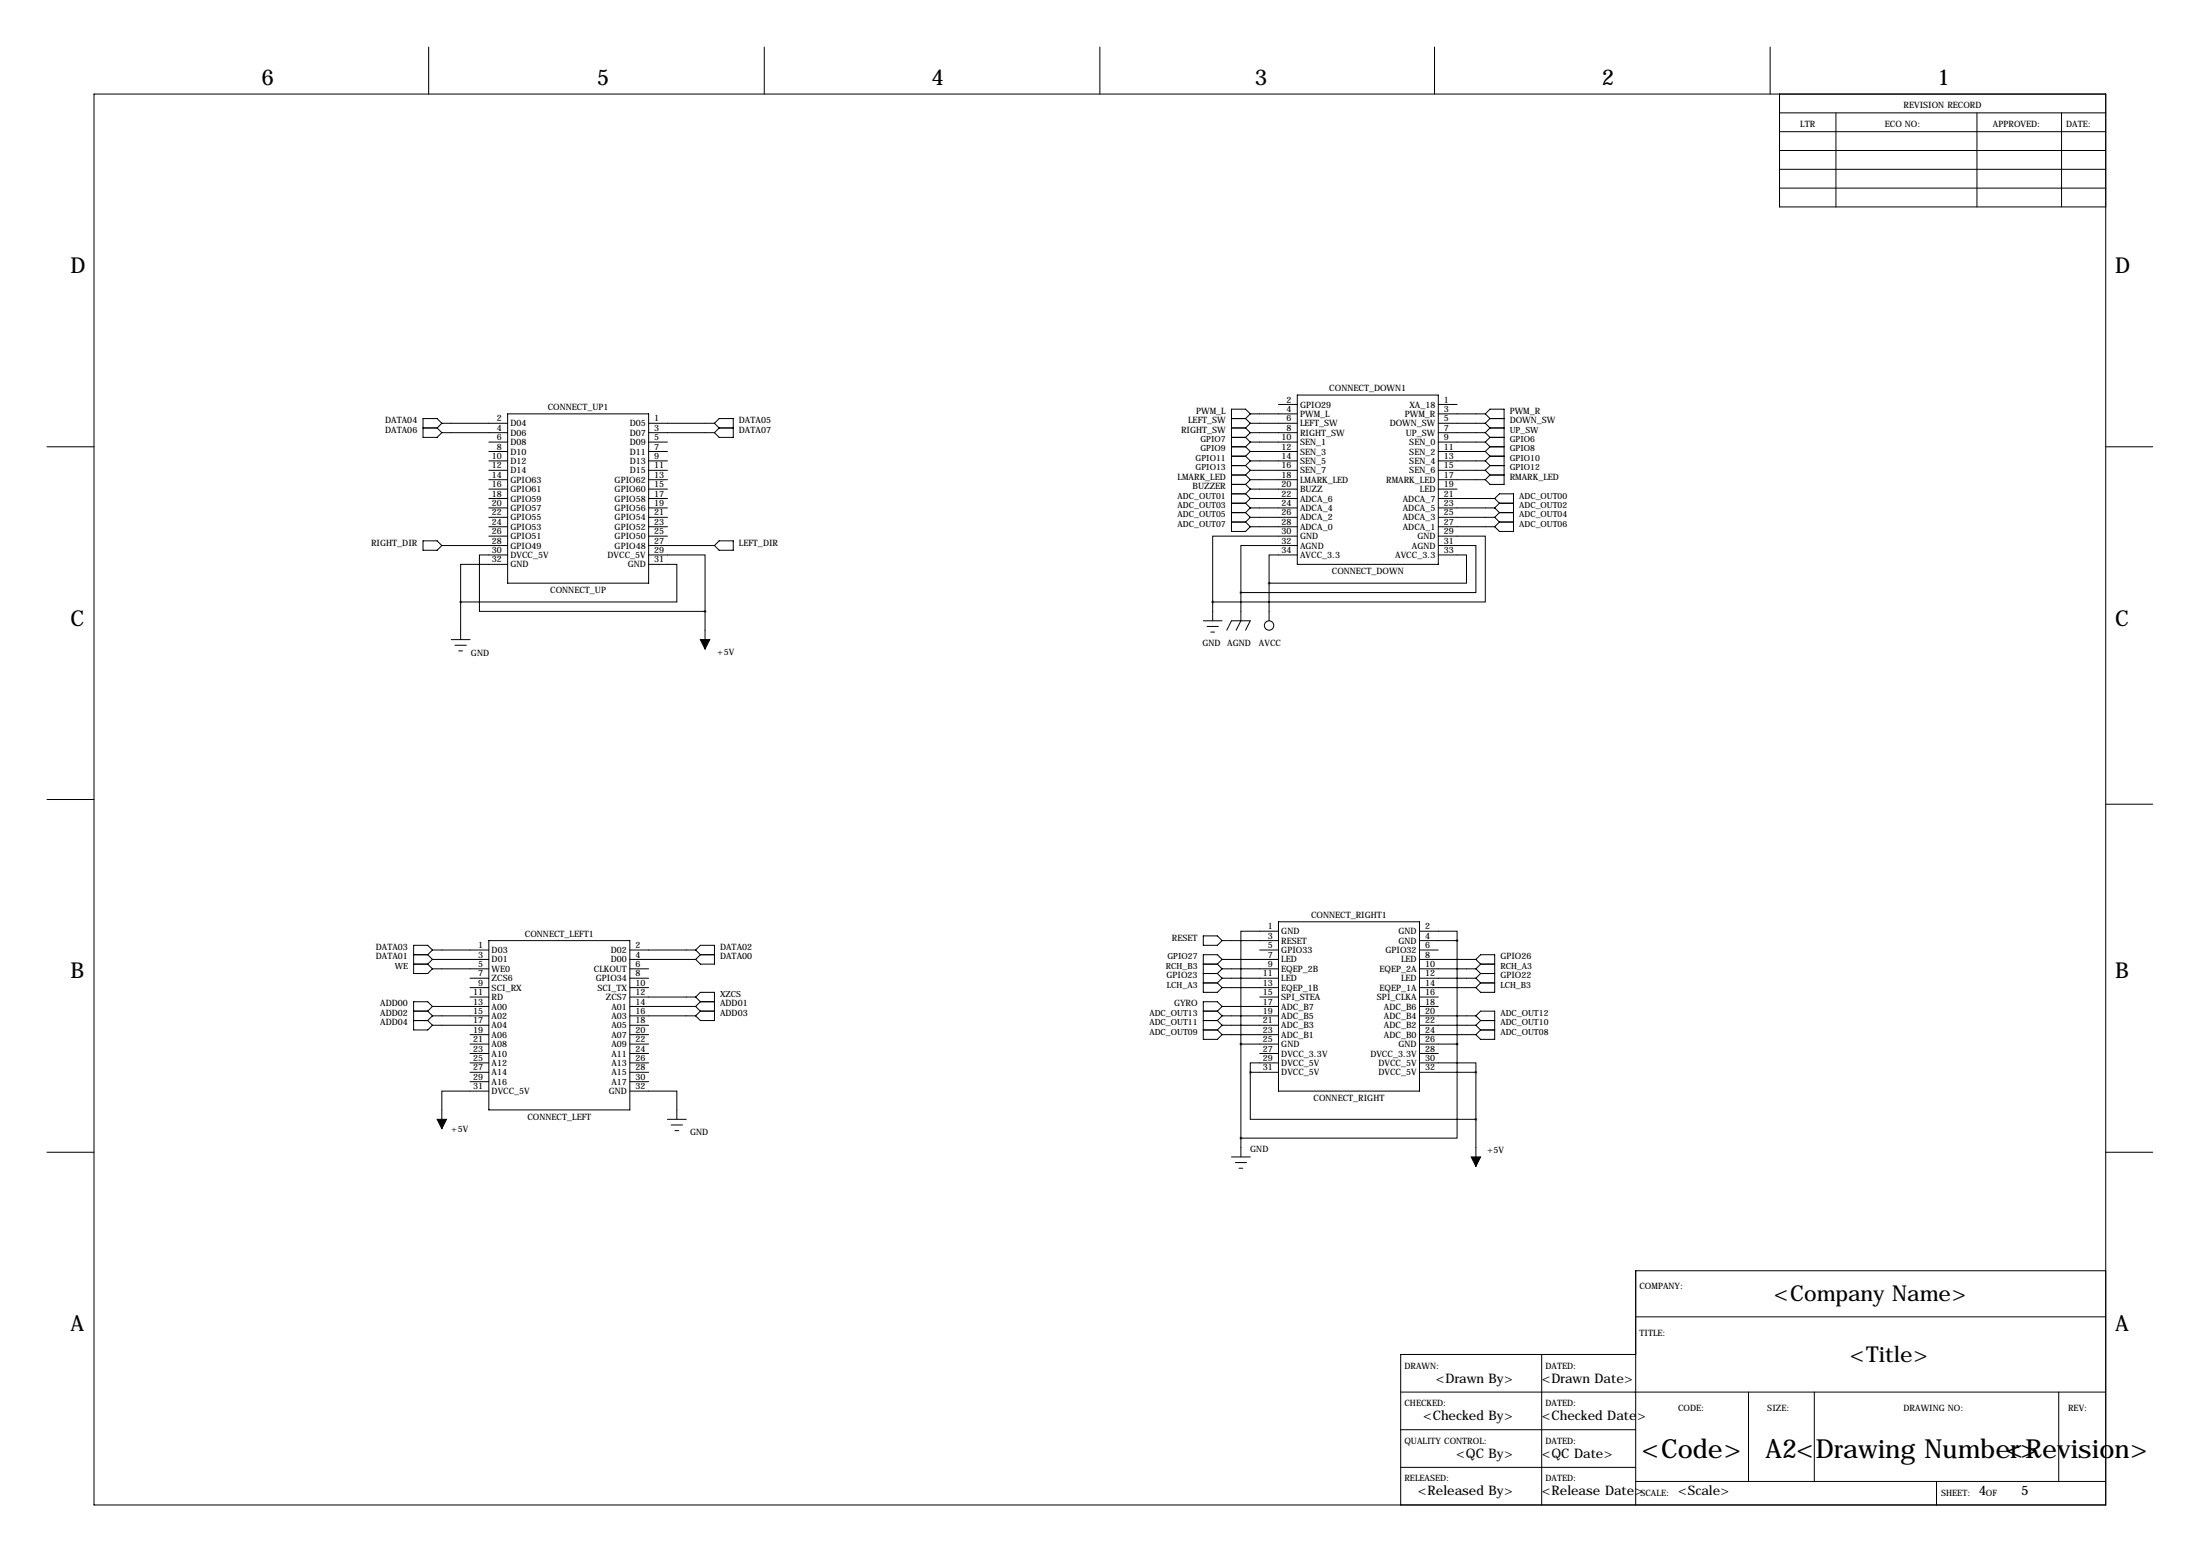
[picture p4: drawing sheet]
<svg xmlns="http://www.w3.org/2000/svg" width="594mm" height="419mm" viewBox="0 0 594 419" stroke-linecap="round" stroke-linejoin="round" font-family="sans-serif">
<g fill="none" stroke="#000" stroke-width=".27">
<path d="M115.8 12.7v12.7M206.5 12.7v12.7M297.2 12.7v12.7M387.6 12.7v12.7M478.3 12.7v12.7M25.4 25.4h543.6v381h-543.6zM480.8 25.4v30.5h88.2M480.8 30.5h88.2M480.8 35.6h88.2M496.1 30.5v25.4M534.2 30.5v25.4M557 30.5v25.4"/>
<path d="M480.8 40.6h88.2M480.8 45.7h88.2M480.8 50.8h88.2M114.3 115.6h3.8M118.1 115.6l1.3 1.2M119.4 114.3h17.8M119.4 116.8h17.8M119.4 114.3l-1.3-1.3h-3.8v5.1h3.8l1.3-1.3M119.4 114.3l-1.3 1.3M132.1 119.4h5.1M137.2 111.8h38.1v45.7h-38.1zM175.3 114.3h17.7"/>
<path d="M175.3 116.8h17.7M175.3 119.4h5M193 114.3l1.3-1.3h3.8v5.1h-3.8l-1.3-1.3M193 114.3l1.3 1.3M194.3 115.6h3.8M194.3 115.6l-1.3 1.2M332.7 118.1h3.8M332.7 115.6h3.8M332.7 113h3.8M336.5 118.1l1.3 1.3M336.5 115.6l1.3 1.2M336.5 113l1.3 1.3"/>
<path d="M337.8 111.8h12.7M337.8 114.3h12.7M337.8 116.8h12.7M337.8 119.4h12.7M337.8 119.4l-1.3 1.2M337.8 111.8l-1.3-1.3h-3.8v33h3.8l1.3-1.3M337.8 116.8l-1.3 1.3M337.8 114.3l-1.3 1.3M337.8 111.8l-1.3 1.2M345.4 109.2h5.1M350.5 106.7h38.1v45.7h-38.1zM388.6 109.2h5.1"/>
<path d="M388.6 111.8h12.7M388.6 114.3h12.7M388.6 116.8h12.7M388.6 119.4h12.7M401.3 111.8l1.3-1.3h3.8v20.3h-3.8l-1.3-1.3M401.3 119.4l1.3 1.2M401.3 116.8l1.3 1.3M401.3 114.3l1.3 1.3M401.3 111.8l1.3 1.2M402.6 118.1h3.8M402.6 118.1l-1.3 1.3M402.6 115.6h3.8"/>
<path d="M402.6 113h3.8M402.6 115.6l-1.3 1.2M402.6 113l-1.3 1.3M12.7 120.6h12.7M132.1 121.9h5.1M132.1 124.5h5.1M132.1 127h5.1M132.1 129.5h5.1M132.1 132.1h5.1M132.1 134.6h5.1M132.1 137.2h5.1M132.1 139.7h5.1"/>
<path d="M175.3 121.9h5M175.3 124.5h5M175.3 127h5M175.3 129.5h5M175.3 132.1h5M175.3 134.6h5M175.3 137.2h5M175.3 139.7h5M332.7 120.6h3.8M332.7 123.2h3.8M332.7 125.7h3.8M332.7 128.3h3.8"/>
<path d="M332.7 138.4h3.8M332.7 135.9h3.8M332.7 133.3h3.8M332.7 130.8h3.8M336.5 120.6l1.3 1.3M336.5 123.2l1.3 1.3M336.5 125.7l1.3 1.3M336.5 138.4l1.3 1.3M336.5 135.9l1.3 1.3M336.5 133.3l1.3 1.3M336.5 130.8l1.3 1.3M336.5 128.3l1.3 1.2"/>
<path d="M337.8 121.9h12.7M337.8 124.5h12.7M337.8 127h12.7M337.8 129.5h12.7M337.8 132.1h12.7M337.8 134.6h12.7M337.8 137.2h12.7M337.8 139.7h12.7M337.8 121.9l-1.3 1.3M337.8 124.5l-1.3 1.2M337.8 127l-1.3 1.3M337.8 139.7l-1.3 1.3"/>
<path d="M337.8 137.2l-1.3 1.2M337.8 134.6l-1.3 1.3M337.8 132.1l-1.3 1.2M337.8 129.5l-1.3 1.3M388.6 121.9h12.7M388.6 124.5h12.7M388.6 127h12.7M388.6 129.5h12.7M388.6 132.1h5.1M388.6 134.6h15.3M388.6 137.2h15.3M388.6 139.7h15.3"/>
<path d="M401.3 121.9l1.3 1.3M401.3 124.5l1.3 1.2M401.3 127l1.3 1.3M402.6 120.6h3.8M402.6 123.2h3.8M402.6 125.7h3.8M402.6 128.3h3.8M402.6 120.6l-1.3 1.3M402.6 123.2l-1.3 1.3M402.6 125.7l-1.3 1.3M402.6 128.3l-1.3 1.2M403.9 134.6l1.2-1.3h3.8v10.2h-3.8l-1.2-1.3"/>
<path d="M403.9 139.7l1.2 1.3M403.9 137.2l1.2 1.2M403.9 134.6l1.2 1.3M405.1 138.4h3.8M405.1 135.9h3.8M405.1 138.4l-1.2 1.3M405.1 135.9l-1.2 1.3M569 120.6h12.7M114.3 146.1h3.8l1.3 1.2-1.3 1.3h-3.8zM119.4 147.3h17.8M132.1 142.2h5.1M132.1 144.8h5.1"/>
<path d="M137.2 152.4h-12.7v10.2M137.2 149.9h-7.7v15.2h61M175.3 152.4h7.6v10.2h-58.4M175.3 149.9h15.2v15.2M175.3 142.2h5M175.3 144.8h5M175.3 147.3h17.7M193 147.3l1.3-1.2h3.8v2.5h-3.8zM332.7 141h3.8M336.5 141l1.3 1.2M337.8 142.2h12.7M342.9 157.5v10.1"/>
<path d="M350.5 144.8h-22.8v17.8M350.5 147.3h-15.2v12.7M350.5 149.9h-7.6v7.6M388.6 149.9h7.6v7.6h-53.3M388.6 147.3h10.2v12.7h-63.5M388.6 144.8h12.7v17.8h-73.6M388.6 142.2h15.3M405.1 141h3.8M405.1 141l-1.2 1.2M121.9 172.7h5.1M122.9 174.2h3.1M124 175.8h1"/>
<path d="M124.5 162.6v10.1M190.5 165.1v10.2M325.1 167.6h5.1M326.1 169.2h3.1M327.2 170.7h1M327.7 162.6v5M331.5 170.2l1.2-2.6h5.1l-1.3 2.6M335.3 160v7.6l-1.3 2.6M12.7 215.9h12.7M569 217.2h12.7M111.8 257.8h3.8M115.6 257.8l1.2 1.3"/>
<path d="M116.8 256.5h15.3M116.8 259.1h15.3M116.8 256.5l-1.2-1.2h-3.8v7.6h3.8l1.2-1.3M116.8 259.1l-1.2 1.3M116.8 256.5l-1.2 1.3M132.1 254h38.1v45.7h-38.1zM170.2 256.5h17.8M170.2 259.1h17.8M188 256.5l1.2-1.2h3.8v5.1h-3.8l-1.2-1.3M188 256.5l1.2 1.3M189.2 257.8h3.8M189.2 257.8l-1.2 1.3"/>
<path d="M325.1 252.7h3.8l1.3 1.3-1.3 1.3h-3.8zM330.2 254h15.2M330.2 259.1h15.2M330.2 259.1l-1.3-1.3h-3.8v10.2h3.8l1.3-1.3M330.2 259.1l-1.3 1.3M340.4 256.5h5M345.4 251.5h-10.1v30.4M345.4 248.9h38.1v45.7h-38.1zM383.5 251.5h10.2v2.5M383.5 254h10.2M383.5 256.5h5.1M383.5 259.1h15.3"/>
<path d="M393.7 254v27.9M398.8 259.1l1.2-1.3h3.9v10.2h-3.9l-1.2-1.3M398.8 259.1l1.2 1.3M111.8 260.4h3.8M111.8 275.6h3.8M111.8 273h3.8M115.6 260.4l1.2 1.2M115.6 273l1.2 1.3M115.6 275.6l1.2 1.3M116.8 261.6h15.3M116.8 271.8h15.3M116.8 274.3h15.3"/>
<path d="M116.8 276.9h15.3M116.8 271.8l-1.2-1.3h-3.8v7.6h3.8l1.2-1.2M116.8 271.8l-1.2 1.2M116.8 274.3l-1.2 1.3M127 264.2h5.1M127 266.7h5.1M127 269.2h5.1M127 279.4h5.1M170.2 261.6h5.1M170.2 264.2h5.1M170.2 266.7h5.1M170.2 269.2h17.8"/>
<path d="M170.2 271.8h17.8M170.2 274.3h17.8M170.2 276.9h5.1M170.2 279.4h5.1M188 269.2l1.2-1.2h3.8v7.6h-3.8l-1.2-1.3M188 269.2l1.2 1.3M188 271.8l1.2 1.2M189.2 273h3.8M189.2 270.5h3.8M189.2 270.5l-1.2 1.3M189.2 273l-1.2 1.3M325.1 262.9h3.8"/>
<path d="M325.1 260.4h3.8M325.1 265.4h3.8M325.1 278.1h3.8M325.1 275.6h3.8M325.1 273h3.8M328.9 260.4l1.3 1.2M328.9 265.4l1.3 1.3M328.9 262.9l1.3 1.3M328.9 278.1l1.3 1.3M328.9 275.6l1.3 1.3M328.9 273l1.3 1.3M330.2 261.6h15.2"/>
<path d="M330.2 264.2h15.2M330.2 266.7h15.2M330.2 271.8h15.2M330.2 274.3h15.2M330.2 276.9h15.2M330.2 279.4h15.2M330.2 261.6l-1.3 1.3M330.2 271.8l-1.3-1.3h-3.8v10.2h3.8l1.3-1.3M330.2 264.2l-1.3 1.2M330.2 276.9l-1.3 1.2M330.2 274.3l-1.3 1.3M330.2 271.8l-1.3 1.2"/>
<path d="M340.4 269.2h5M383.5 261.6h15.3M383.5 264.2h15.3M383.5 266.7h15.3M383.5 269.2h5.1M383.5 271.8h5.1M383.5 274.3h15.3M383.5 276.9h15.3M383.5 279.4h15.3M398.8 261.6l1.2 1.3M398.8 274.3l1.2-1.3h3.9v7.7h-3.9l-1.2-1.3M398.8 264.2l1.2 1.2"/>
<path d="M398.8 276.9l1.2 1.2M398.8 274.3l1.2 1.3M400 262.9h3.9M400 260.4h3.9M400 265.4h3.9M400 260.4l-1.2 1.2M400 265.4l-1.2 1.3M400 262.9l-1.2 1.3M400 278.1h3.9M400 278.1l-1.2 1.3M400 275.6h3.9M400 275.6l-1.2 1.3"/>
<path d="M127 281.9h5.1M127 284.5h5.1M127 287h5.1M127 289.6h5.1M127 292.1h5.1M132.1 294.6h-12.7v10.2M170.2 294.6h12.7v7.7M170.2 281.9h5.1M170.2 284.5h5.1M170.2 287h5.1M170.2 289.6h5.1M170.2 292.1h5.1"/>
<path d="M335.3 281.9h10.1M335.3 281.9v30.5M337.8 289.6v12.7h61M337.8 289.6h7.6M340.4 284.5h5M345.4 287h-7.6v2.6M383.5 287h15.3v2.6M383.5 281.9h10.2M383.5 284.5h5.1M383.5 289.6h15.3M393.7 281.9v25.4h-58.4M398.8 289.6v25.4"/>
<path d="M12.7 311.1h12.7M180.3 302.3h5.1M181.4 303.8h3M182.4 305.3h1M332.7 312.4h5.1M333.8 313.9h3M334.8 315.5h1M569 311.1h12.7M442 355.6h127M569 343.2h-127v63.2M378.5 375.9h190.5M416.6 365.8v40.6"/>
<path d="M442 365.8h-63.5v40.6M472.4 375.9v24.1M490.2 375.9v24.1M556.3 375.9v24.1M378.5 386.1h63.5M378.5 396.2h63.5M442 400h127M523.2 400v6.4"/>
<circle cx="342.9" cy="168.9" r="1.27"/>
</g>
<path d="M189.2 172.7h2.6l-1.3 2.6zM118.1 302.3h2.5l-1.2 2.5zM397.5 312.4h2.5l-1.2 2.6z" fill="#000" stroke="#000" stroke-width=".27"/>
<path d="M327.6 162.6a.05 .05 0 0 0 .1 0 .05 .05 0 0 0-.1 0zM124.4 162.6a.05 .05 0 0 0 .1 0 .05 .05 0 0 0-.1 0z" fill="#000" stroke="#000" stroke-width=".63"/>
<g font-size="7.1">
<text x="443.5" y="393.7">&lt;Code&gt;</text>
<text x="477.1" y="393.7">A2&lt;Drawing Number&gt;</text>
<text x="542" y="393.7">&lt;Revision&gt;</text>
</g>
<g font-size="5.9">
<text x="70.6" y="22.9">6</text>
<text x="161.3" y="22.9">5</text>
<text x="251.7" y="22.9">4</text>
<text x="339.1" y="22.9">3</text>
<text x="432.8" y="22.9">2</text>
<text x="523.5" y="22.9">1</text>
<text x="19" y="73.7">D</text>
<text x="571.5" y="73.7">D</text>
<text x="19" y="168.9">C</text>
<text x="571.5" y="168.9">C</text>
<text x="19" y="264.2">B</text>
<text x="571.5" y="264.2">B</text>
<text x="479.3" y="351.3">&lt;Company Name&gt;</text>
<text x="19" y="359.4">A</text>
<text x="571.5" y="359.4">A</text>
<text x="499.8" y="367.8">&lt;Title&gt;</text>
</g>
<g font-size="3.6">
<text x="387.9" y="373.4">&lt;Drawn By&gt;</text>
<text x="416.6" y="373.4">&lt;Drawn Date&gt;</text>
<text x="384.5" y="383.5">&lt;Checked By&gt;</text>
<text x="416.6" y="383.5">&lt;Checked Date&gt;</text>
<text x="393.5" y="393.7">&lt;QC By&gt;</text>
<text x="416.6" y="393.7">&lt;QC Date&gt;</text>
<text x="383.1" y="403.8">&lt;Released By&gt;</text>
<text x="416.6" y="403.8">&lt;Release Date&gt;</text>
<text x="453.4" y="403.8">&lt;Scale&gt;</text>
<text x="534.7" y="403.8">4</text>
<text x="546.1" y="403.8">5</text>
</g>
<g font-size="2.4">
<text x="514.4" y="29.2">REVISION RECORD</text>
<text x="486.4" y="34.3">LTR</text>
<text x="509.3" y="34.3">ECO NO:</text>
<text x="538.5" y="34.3">APPROVED:</text>
<text x="558.3" y="34.3">DATE:</text>
<text x="359.2" y="105.7">CONNECT_DOWN1</text>
<text x="134.3" y="113.8">2</text>
<text x="148" y="110.7">CONNECT_UP1</text>
<text x="176.8" y="113.8">1</text>
<text x="323.2" y="111.8">PWM_L</text>
<text x="347.6" y="108.7">2</text>
<text x="347.6" y="111.3">4</text>
<text x="347.6" y="113.8">6</text>
<text x="351.3" y="110.1">GPIO29</text>
<text x="351.3" y="112.6">PWM_L</text>
<text x="379.6" y="112.6">PWM_R</text>
<text x="380.8" y="110.1">XA_18</text>
<text x="390.1" y="108.7">1</text>
<text x="390.1" y="111.3">3</text>
<text x="390.1" y="113.8">5</text>
<text x="407.9" y="111.8">PWM_R</text>
<text x="104.1" y="114.3">DATA04</text>
<text x="104.1" y="116.8">DATA06</text>
<text x="134.3" y="116.3">4</text>
<text x="134.3" y="118.9">6</text>
<text x="137.9" y="115.1">D04</text>
<text x="137.9" y="117.7">D06</text>
<text x="170.2" y="115.1">D05</text>
<text x="170.2" y="117.7">D07</text>
<text x="176.8" y="116.3">3</text>
<text x="176.8" y="118.9">5</text>
<text x="199.6" y="114.3">DATA05</text>
<text x="199.6" y="116.8">DATA07</text>
<text x="319.1" y="116.8">RIGHT_SW</text>
<text x="321" y="114.3">LEFT_SW</text>
<text x="346.3" y="118.9">10</text>
<text x="347.6" y="116.3">8</text>
<text x="351.3" y="115.1">LEFT_SW</text>
<text x="351.3" y="117.7">RIGHT_SW</text>
<text x="375.5" y="115.1">DOWN_SW</text>
<text x="379.8" y="117.7">UP_SW</text>
<text x="390.1" y="116.3">7</text>
<text x="390.1" y="118.9">9</text>
<text x="407.9" y="114.3">DOWN_SW</text>
<text x="132.9" y="124">10</text>
<text x="134.3" y="121.4">8</text>
<text x="137.9" y="120.2">D08</text>
<text x="137.9" y="122.8">D10</text>
<text x="137.9" y="125.3">D12</text>
<text x="170.2" y="120.2">D09</text>
<text x="170.2" y="122.8">D11</text>
<text x="170.2" y="125.3">D13</text>
<text x="176.8" y="121.4">7</text>
<text x="176.8" y="124">9</text>
<text x="346.3" y="121.4">12</text>
<text x="346.3" y="124">14</text>
<text x="351.3" y="120.2">SEN_1</text>
<text x="351.3" y="122.8">SEN_3</text>
<text x="351.3" y="125.3">SEN_5</text>
<text x="380.8" y="120.2">SEN_0</text>
<text x="380.8" y="122.8">SEN_2</text>
<text x="380.8" y="125.3">SEN_4</text>
<text x="390.1" y="121.4">11</text>
<text x="390.1" y="124">13</text>
<text x="132.9" y="126.5">12</text>
<text x="132.9" y="129">14</text>
<text x="132.9" y="131.6">16</text>
<text x="137.9" y="127.8">D14</text>
<text x="137.9" y="130.4">GPIO63</text>
<text x="166.1" y="130.4">GPIO62</text>
<text x="170.2" y="127.8">D15</text>
<text x="176.8" y="126.5">11</text>
<text x="176.8" y="129">13</text>
<text x="176.8" y="131.6">15</text>
<text x="318.2" y="129.5">LMARK_LED</text>
<text x="346.3" y="126.5">16</text>
<text x="346.3" y="129">18</text>
<text x="346.3" y="131.6">20</text>
<text x="351.3" y="127.8">SEN_7</text>
<text x="351.3" y="130.4">LMARK_LED</text>
<text x="374.5" y="130.4">RMARK_LED</text>
<text x="380.8" y="127.8">SEN_6</text>
<text x="390.1" y="126.5">15</text>
<text x="390.1" y="129">17</text>
<text x="390.1" y="131.6">19</text>
<text x="407.9" y="129.5">RMARK_LED</text>
<text x="132.9" y="134.1">18</text>
<text x="132.9" y="136.7">20</text>
<text x="137.9" y="132.9">GPIO61</text>
<text x="137.9" y="135.5">GPIO59</text>
<text x="137.9" y="138">GPIO57</text>
<text x="166.1" y="132.9">GPIO60</text>
<text x="166.1" y="135.5">GPIO58</text>
<text x="166.1" y="138">GPIO56</text>
<text x="176.8" y="134.1">17</text>
<text x="176.8" y="136.7">19</text>
<text x="322.3" y="132.1">BUZZER</text>
<text x="346.3" y="134.1">22</text>
<text x="346.3" y="136.7">24</text>
<text x="351.3" y="132.9">BUZZ</text>
<text x="351.3" y="135.5">ADCA_6</text>
<text x="351.3" y="138">ADCA_4</text>
<text x="379" y="135.5">ADCA_7</text>
<text x="379" y="138">ADCA_5</text>
<text x="383.6" y="132.9">LED</text>
<text x="390.1" y="134.1">21</text>
<text x="390.1" y="136.7">23</text>
<text x="132.9" y="139.2">22</text>
<text x="132.9" y="141.7">24</text>
<text x="137.9" y="140.5">GPIO55</text>
<text x="137.9" y="143.1">GPIO53</text>
<text x="166.1" y="140.5">GPIO54</text>
<text x="166.1" y="143.1">GPIO52</text>
<text x="176.8" y="139.2">21</text>
<text x="176.8" y="141.7">23</text>
<text x="346.3" y="139.2">26</text>
<text x="346.3" y="141.7">28</text>
<text x="351.3" y="140.5">ADCA_2</text>
<text x="351.3" y="143.1">ADCA_0</text>
<text x="379" y="140.5">ADCA_3</text>
<text x="379" y="143.1">ADCA_1</text>
<text x="390.1" y="139.2">25</text>
<text x="390.1" y="141.7">27</text>
<text x="100.3" y="147.3">RIGHT_DIR</text>
<text x="132.9" y="144.3">26</text>
<text x="132.9" y="146.8">28</text>
<text x="132.9" y="149.4">30</text>
<text x="137.9" y="145.6">GPIO51</text>
<text x="137.9" y="148.2">GPIO49</text>
<text x="166.1" y="145.6">GPIO50</text>
<text x="166.1" y="148.2">GPIO48</text>
<text x="176.8" y="144.3">25</text>
<text x="176.8" y="146.8">27</text>
<text x="176.8" y="149.4">29</text>
<text x="199.6" y="147.3">LEFT_DIR</text>
<text x="346.3" y="144.3">30</text>
<text x="346.3" y="146.8">32</text>
<text x="346.3" y="149.4">34</text>
<text x="351.3" y="145.6">GND</text>
<text x="351.3" y="148.2">AGND</text>
<text x="381.5" y="148.2">AGND</text>
<text x="383" y="145.6">GND</text>
<text x="390.1" y="144.3">29</text>
<text x="390.1" y="146.8">31</text>
<text x="390.1" y="149.4">33</text>
<text x="132.9" y="151.9">32</text>
<text x="137.9" y="150.7">DVCC_5V</text>
<text x="137.9" y="153.2">GND</text>
<text x="164.2" y="150.7">DVCC_5V</text>
<text x="169.6" y="153.2">GND</text>
<text x="176.8" y="151.9">31</text>
<text x="351.3" y="150.7">AVCC_3.3</text>
<text x="359.9" y="155.1">CONNECT_DOWN</text>
<text x="377" y="150.7">AVCC_3.3</text>
<text x="148.7" y="160.2">CONNECT_UP</text>
<text x="127.3" y="177">GND</text>
<text x="193.8" y="176.8">+5V</text>
<text x="324.9" y="174.5">GND</text>
<text x="331.6" y="174.5">AGND</text>
<text x="340.2" y="174.5">AVCC</text>
<text x="342.6" y="251">1</text>
<text x="354.2" y="247.9">CONNECT_RIGHT1</text>
<text x="385.1" y="251">2</text>
<text x="101.5" y="256.5">DATA03</text>
<text x="129.2" y="256">1</text>
<text x="132.8" y="257.4">D03</text>
<text x="141.8" y="253">CONNECT_LEFT1</text>
<text x="165.1" y="257.4">D02</text>
<text x="171.7" y="256">2</text>
<text x="194.6" y="256.5">DATA02</text>
<text x="316.7" y="254">RESET</text>
<text x="342.6" y="253.5">3</text>
<text x="342.6" y="256">5</text>
<text x="346.2" y="252.3">GND</text>
<text x="346.2" y="254.8">RESET</text>
<text x="346.2" y="257.4">GPIO33</text>
<text x="374.4" y="257.4">GPIO32</text>
<text x="377.9" y="252.3">GND</text>
<text x="377.9" y="254.8">GND</text>
<text x="385.1" y="253.5">4</text>
<text x="385.1" y="256">6</text>
<text x="101.5" y="259.1">DATA01</text>
<text x="129.2" y="258.6">3</text>
<text x="129.2" y="261.1">5</text>
<text x="129.2" y="263.7">7</text>
<text x="132.8" y="259.9">D01</text>
<text x="132.8" y="262.5">WE0</text>
<text x="160.5" y="262.5">CLKOUT</text>
<text x="165.1" y="259.9">D00</text>
<text x="171.7" y="258.6">4</text>
<text x="171.7" y="261.1">6</text>
<text x="171.7" y="263.7">8</text>
<text x="194.6" y="259.1">DATA00</text>
<text x="341.2" y="263.7">11</text>
<text x="342.6" y="258.6">7</text>
<text x="342.6" y="261.1">9</text>
<text x="346.2" y="259.9">LED</text>
<text x="346.2" y="262.5">EQEP_2B</text>
<text x="372.7" y="262.5">EQEP_2A</text>
<text x="378.6" y="259.9">LED</text>
<text x="385.1" y="258.6">8</text>
<text x="385.1" y="261.1">10</text>
<text x="385.1" y="263.7">12</text>
<text x="405.4" y="259.1">GPIO26</text>
<text x="127.8" y="268.7">11</text>
<text x="129.2" y="266.2">9</text>
<text x="132.8" y="265">ZCS6</text>
<text x="132.8" y="267.5">SCI_RX</text>
<text x="161" y="265">GPIO34</text>
<text x="161.4" y="267.5">SCI_TX</text>
<text x="171.7" y="266.2">10</text>
<text x="171.7" y="268.7">12</text>
<text x="315.2" y="264.2">GPIO23</text>
<text x="341.2" y="266.2">13</text>
<text x="341.2" y="268.7">15</text>
<text x="346.2" y="265">LED</text>
<text x="346.2" y="267.5">EQEP_1B</text>
<text x="372.7" y="267.5">EQEP_1A</text>
<text x="378.6" y="265">LED</text>
<text x="385.1" y="266.2">14</text>
<text x="385.1" y="268.7">16</text>
<text x="405.4" y="264.2">GPIO22</text>
<text x="102.8" y="271.8">ADD00</text>
<text x="102.8" y="274.3">ADD02</text>
<text x="127.8" y="271.3">13</text>
<text x="127.8" y="273.8">15</text>
<text x="132.8" y="270.1">RD</text>
<text x="132.8" y="272.6">A00</text>
<text x="132.8" y="275.2">A02</text>
<text x="163.7" y="270.1">ZCS7</text>
<text x="165.2" y="272.6">A01</text>
<text x="165.2" y="275.2">A03</text>
<text x="171.7" y="271.3">14</text>
<text x="171.7" y="273.8">16</text>
<text x="194.6" y="271.8">ADD01</text>
<text x="194.6" y="274.3">ADD03</text>
<text x="317.2" y="271.8">GYRO</text>
<text x="341.2" y="271.3">17</text>
<text x="341.2" y="273.8">19</text>
<text x="346.2" y="270.1">SPI_STEA</text>
<text x="346.2" y="272.6">ADC_B7</text>
<text x="346.2" y="275.2">ADC_B5</text>
<text x="372" y="270.1">SPI_CLKA</text>
<text x="373.9" y="272.6">ADC_B6</text>
<text x="373.9" y="275.2">ADC_B4</text>
<text x="385.1" y="271.3">18</text>
<text x="385.1" y="273.8">20</text>
<text x="102.8" y="276.9">ADD04</text>
<text x="127.8" y="276.4">17</text>
<text x="127.8" y="278.9">19</text>
<text x="127.8" y="281.4">21</text>
<text x="132.8" y="277.7">A04</text>
<text x="132.8" y="280.2">A06</text>
<text x="165.2" y="277.7">A05</text>
<text x="165.2" y="280.2">A07</text>
<text x="171.7" y="276.4">18</text>
<text x="171.7" y="278.9">20</text>
<text x="171.7" y="281.4">22</text>
<text x="341.2" y="276.4">21</text>
<text x="341.2" y="278.9">23</text>
<text x="341.2" y="281.4">25</text>
<text x="346.2" y="277.7">ADC_B3</text>
<text x="346.2" y="280.2">ADC_B1</text>
<text x="373.9" y="277.7">ADC_B2</text>
<text x="373.9" y="280.2">ADC_B0</text>
<text x="385.1" y="276.4">22</text>
<text x="385.1" y="278.9">24</text>
<text x="385.1" y="281.4">26</text>
<text x="127.8" y="284">23</text>
<text x="127.8" y="286.5">25</text>
<text x="132.8" y="282.8">A08</text>
<text x="132.8" y="285.3">A10</text>
<text x="132.8" y="287.9">A12</text>
<text x="165.2" y="282.8">A09</text>
<text x="165.2" y="285.3">A11</text>
<text x="165.2" y="287.9">A13</text>
<text x="171.7" y="284">24</text>
<text x="171.7" y="286.5">26</text>
<text x="341.2" y="284">27</text>
<text x="341.2" y="286.5">29</text>
<text x="346.2" y="282.8">GND</text>
<text x="346.2" y="285.3">DVCC_3.3V</text>
<text x="346.2" y="287.9">DVCC_5V</text>
<text x="370.3" y="285.3">DVCC_3.3V</text>
<text x="372.5" y="287.9">DVCC_5V</text>
<text x="377.9" y="282.8">GND</text>
<text x="385.1" y="284">28</text>
<text x="385.1" y="286.5">30</text>
<text x="127.8" y="289.1">27</text>
<text x="127.8" y="291.6">29</text>
<text x="132.8" y="290.4">A14</text>
<text x="132.8" y="292.9">A16</text>
<text x="165.2" y="290.4">A15</text>
<text x="165.2" y="292.9">A17</text>
<text x="171.7" y="289.1">28</text>
<text x="171.7" y="291.6">30</text>
<text x="341.2" y="289.1">31</text>
<text x="346.2" y="290.4">DVCC_5V</text>
<text x="372.5" y="290.4">DVCC_5V</text>
<text x="385.1" y="289.1">32</text>
<text x="127.8" y="294.1">31</text>
<text x="132.8" y="295.5">DVCC_5V</text>
<text x="164.5" y="295.5">GND</text>
<text x="171.7" y="294.1">32</text>
<text x="354.9" y="297.3">CONNECT_RIGHT</text>
<text x="121.9" y="305.8">+5V</text>
<text x="142.5" y="302.4">CONNECT_LEFT</text>
<text x="186.4" y="306.6">GND</text>
<text x="337.8" y="311.1">GND</text>
<text x="401.8" y="311.4">+5V</text>
<text x="443" y="348">COMPANY:</text>
<text x="443" y="360.7">TITLE:</text>
<text x="379.5" y="369.6">DRAWN:</text>
<text x="417.6" y="369.6">DATED:</text>
<text x="379.5" y="379.7">CHECKED:</text>
<text x="417.6" y="379.7">DATED:</text>
<text x="453.4" y="381">CODE:</text>
<text x="477.5" y="381">SIZE:</text>
<text x="514.4" y="381">DRAWING NO:</text>
<text x="558.8" y="381">REV:</text>
<text x="379.5" y="389.9">QUALITY CONTROL:</text>
<text x="417.6" y="389.9">DATED:</text>
<text x="379.5" y="400">RELEASED:</text>
<text x="417.6" y="400">DATED:</text>
<text x="443.2" y="403.9">SCALE:</text>
<text x="524.5" y="403.9">SHEET:</text>
<text x="536.6" y="403.9">OF</text>
</g>
<g font-size="2.3">
<text x="324.4" y="119.4">GPIO7</text>
<text x="407.9" y="119.4">GPIO6</text>
<text x="407.9" y="116.8">UP_SW</text>
<text x="323" y="124.5">GPIO11</text>
<text x="324.4" y="121.9">GPIO9</text>
<text x="407.9" y="121.9">GPIO8</text>
<text x="407.9" y="124.5">GPIO10</text>
<text x="323" y="127">GPIO13</text>
<text x="407.9" y="127">GPIO12</text>
<text x="318.2" y="137.2">ADC_OUT03</text>
<text x="318.2" y="134.6">ADC_OUT01</text>
<text x="410.5" y="137.2">ADC_OUT02</text>
<text x="410.5" y="134.6">ADC_OUT00</text>
<text x="318.2" y="142.2">ADC_OUT07</text>
<text x="318.2" y="139.7">ADC_OUT05</text>
<text x="410.5" y="142.2">ADC_OUT06</text>
<text x="410.5" y="139.7">ADC_OUT04</text>
<text x="106.7" y="261.6">WE</text>
<text x="315" y="261.6">RCH_B3</text>
<text x="315.4" y="259.1">GPIO27</text>
<text x="405.4" y="261.6">RCH_A3</text>
<text x="194.6" y="269.2">XZCS</text>
<text x="315.3" y="266.7">LCH_A3</text>
<text x="405.4" y="266.7">LCH_B3</text>
<text x="310.6" y="274.3">ADC_OUT13</text>
<text x="405.4" y="274.3">ADC_OUT12</text>
<text x="310.6" y="279.4">ADC_OUT09</text>
<text x="310.6" y="276.9">ADC_OUT11</text>
<text x="405.4" y="279.4">ADC_OUT08</text>
<text x="405.4" y="276.9">ADC_OUT10</text>
</g>
</svg>
